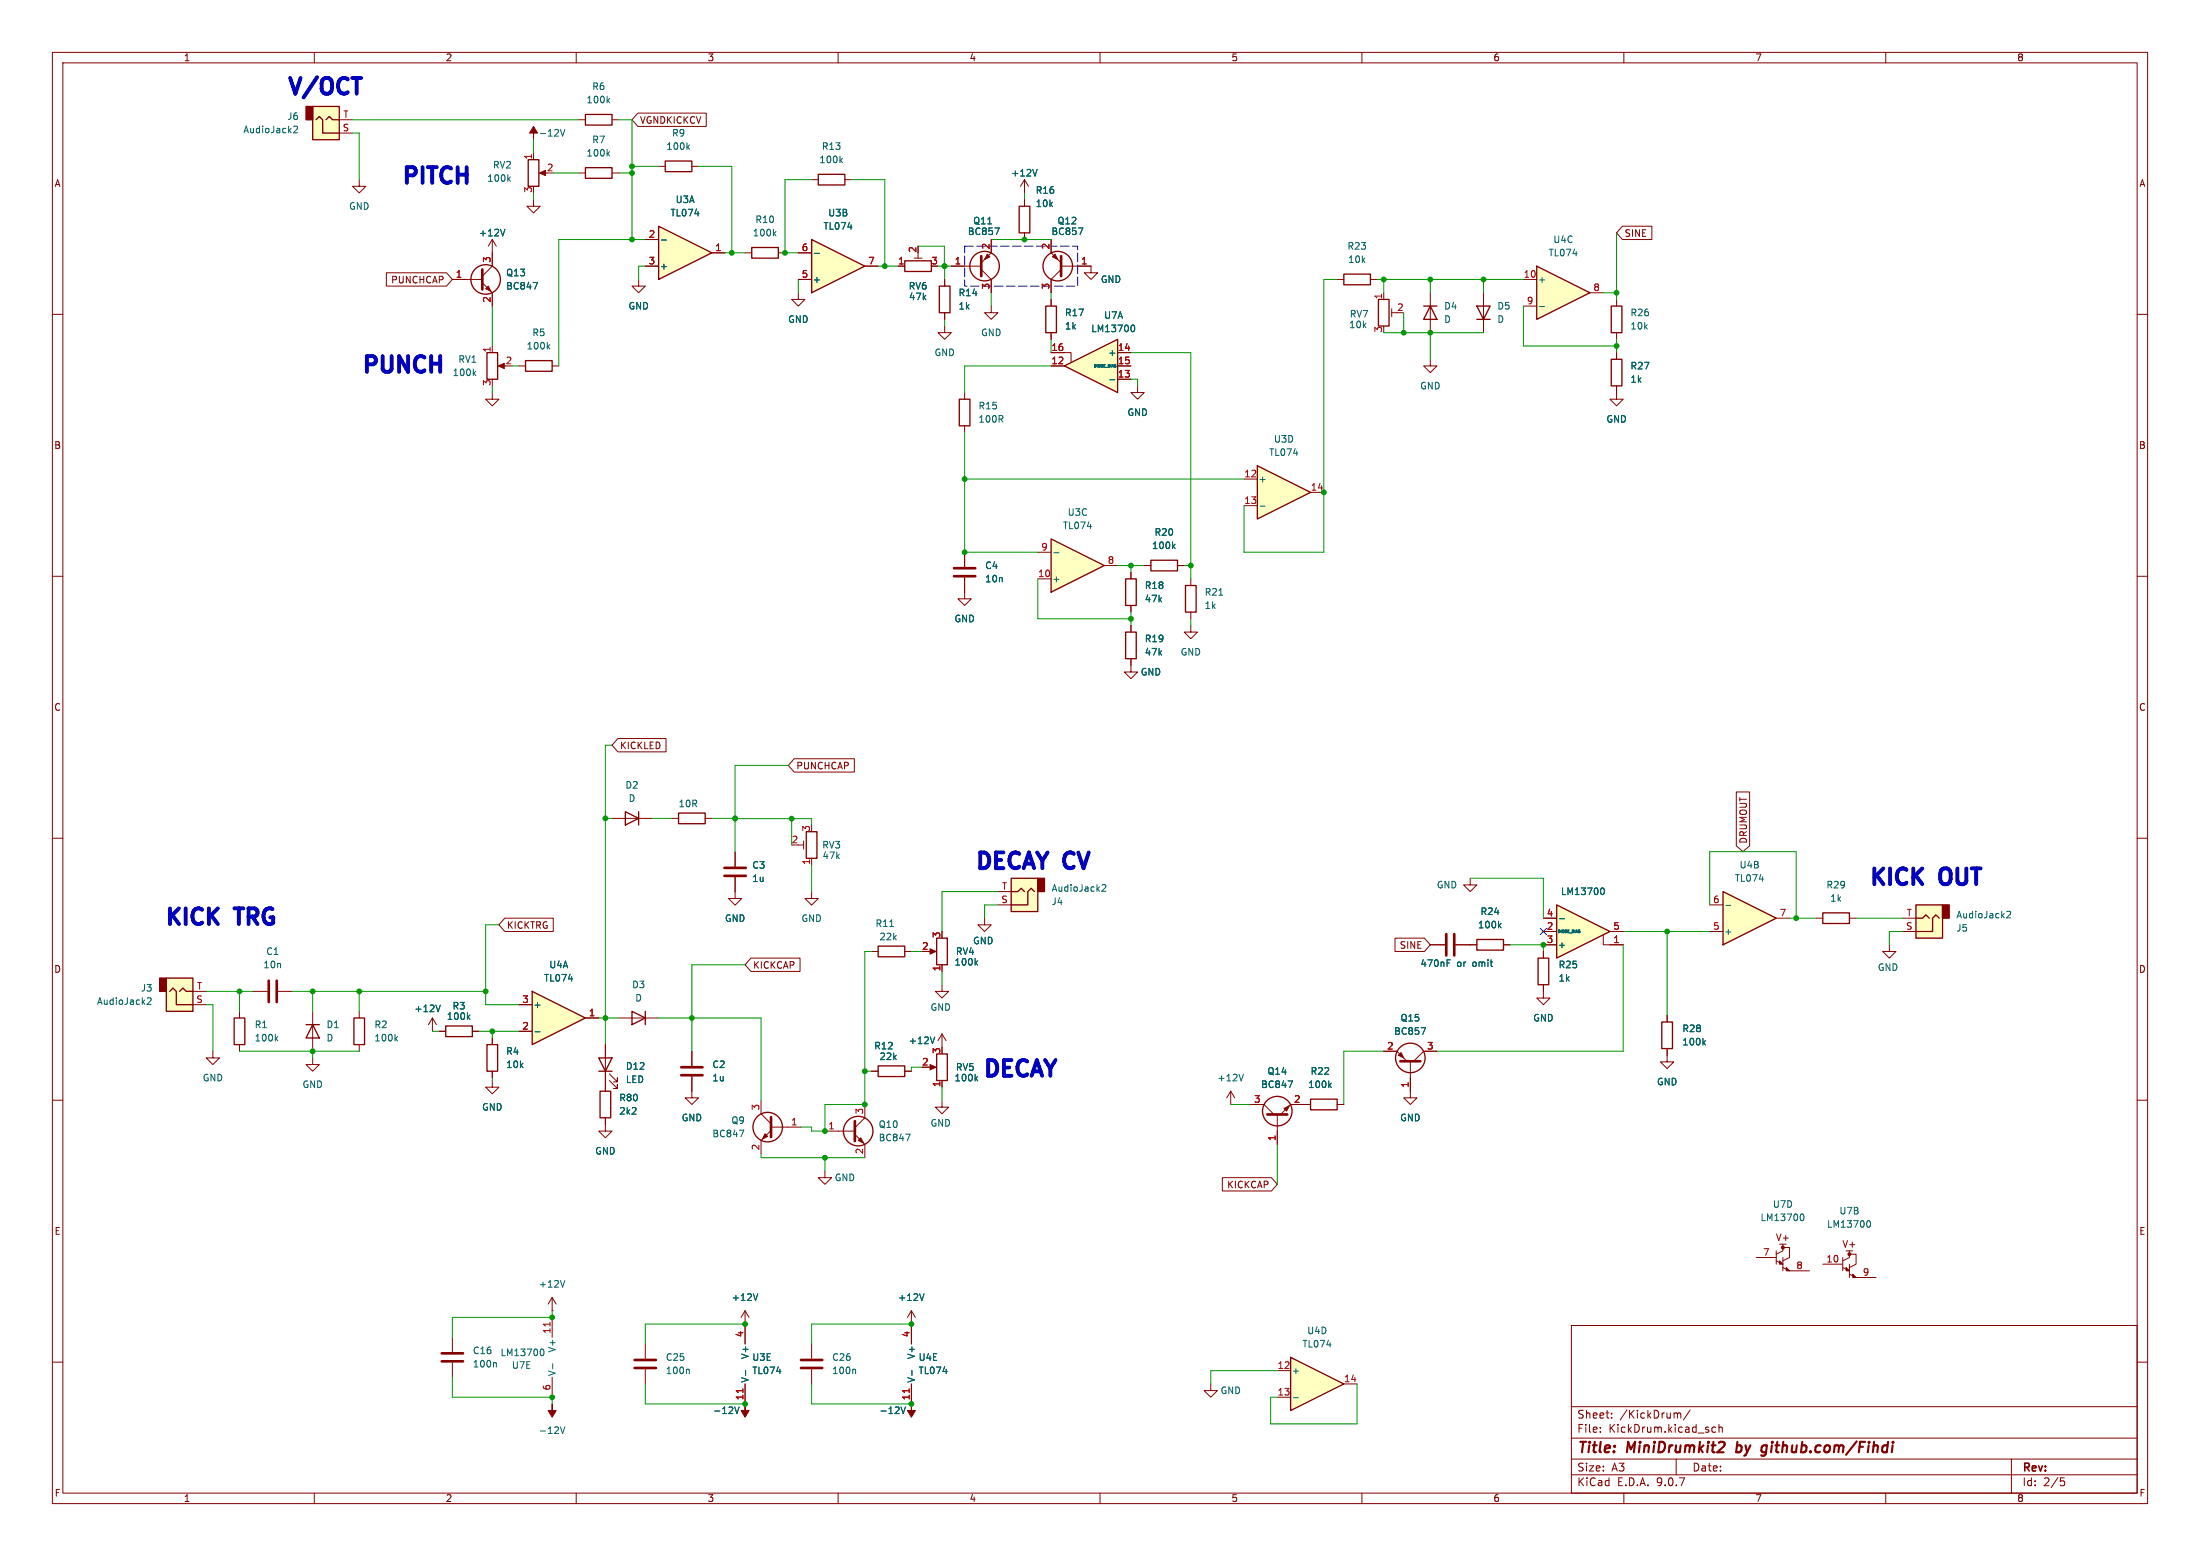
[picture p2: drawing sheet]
<svg xmlns="http://www.w3.org/2000/svg" width="420mm" height="297mm" viewBox="0 0 420 297" stroke-linecap="round" stroke-linejoin="round" font-family="sans-serif">
<g fill="none" stroke="#840000" stroke-width=".19">
<path d="M10 10h400v277h-400zM12 12h396v273h-396zM60 10v2M110 10v2M160 10v2M210 10v2M260 10v2M310 10v2M360 10v2M10 60h2M308.6 67.3v1.3M308.6 73.7v1.2"/>
<path d="M408 60h2M10 110h2M408 110h2M10 160h2M408 160h2M10 210h2M238.8 210.8h2.5l1.9 1.9M243.8 212.7v5.7M248.9 210.8h-2.5l-1.9 1.9M408 210h2M300 253h108v32h-108zM10 260h2"/>
<path d="M300 278.5h108M300 274.5h108M300 268.5h108M305.5 273.2v.2M305.5 272.5v.1M307.7 270.5v.2M307.7 269.8v.1M320 278.5v3M320.2 269.8v.1M320.2 269.9v.8M320.2 269.9l.2-.2 .4 .1 .1 .9M322.7 269.1l-1.3 1.9"/>
<path d="M327.5 272.5l-.4-.1-.3 .3 .1 .6h.6M328.2 272.5l.2-.1 .3 .1 .1 .9M328.2 271.9v1.5M384 278.5v6.5M408 260h2M60 285v2M110 285v2M160 285v2M210 285v2M260 285v2M300 281.5h108M310 285v2"/>
<path d="M360 285v2M393.4 282.1h.7M393.5 282.7h.4l.3 .2-.2 .6-.5 .1"/>
</g>
<path d="M331.4 277.1l.2 .1M331.7 275.2l-.3 2M336.7 275.9h.4M337.1 277.5l-.4 .4M337.2 277.1l-.6 .1" fill="none" stroke="#840000" stroke-width=".4"/>
<g fill="none" stroke="#840000" stroke-width=".25">
<path d="M307.6 68.6h2v5.1h-2z"/>
<circle cx="243.8" cy="212.1" r="2.82"/>
</g>
<path d="M241.9 212.7h3.8" fill="none" stroke="#840000" stroke-width=".51"/>
<path d="M245.1 211.6l1-.5-.5 1z" fill="#840000" stroke="#840000" stroke-width=".19"/>
<path d="M245.9 206.3h.8l-.5 1.3" fill="none" stroke="#006464" stroke-width=".19"/>
<path d="M293.4 50.8l10.1 5.1-10.1 5.1z" fill="#ffffc2"/>
<g fill="none" stroke="#840000" stroke-width=".25">
<path d="M293.4 50.8l10.1 5.1-10.1 5.1z"/>
<circle cx="269.2" cy="201.9" r="2.82"/>
</g>
<path d="M290.8 53.3h2.6M290.8 58.4h2.6M303.5 55.9h2.6M360.7 180.3v1.3h1.2l-1.2 1.3-1.3-1.3h1.3M264.2 200.7h2.5l1.9 1.9M269.2 202.6v5.7M274.3 200.7h-2.5l-1.9 1.9" fill="none" stroke="#840000" stroke-width=".19"/>
<path d="M293.9 58.5h1M271.3 196.2h.8l-.5 1.2" fill="none" stroke="#006464" stroke-width=".19"/>
<path d="M267.3 202.6h3.8" fill="none" stroke="#840000" stroke-width=".51"/>
<path d="M267 201.4l.5-.5 .5 1z" fill="#840000" stroke="#840000" stroke-width=".19"/>
<path d="M365.8 172.7h5v6.4h-5z" fill="#ffffc2"/>
<path d="M370.8 172.7h1.3v2.6h-1.3z" fill="#840000" stroke="#840000" stroke-width=".25"/>
<path d="M365.8 172.7h5v6.4h-5zM365.8 175.3h1.2l.7-.7 .6 .7M370.2 175.3l-.6-.7-.7 .7v2.5h-3.1" fill="none" stroke="#840000" stroke-width=".25"/>
<path d="M189.2 58.4v1.3h1.3l-1.3 1.3-1.2-1.3h1.2M280.7 167.6v1.3h1.2l-1.2 1.3-1.3-1.3h1.3M363.2 177.8h2.6M363.2 175.3h2.6M269.2 208.3v1.3h1.3l-1.3 1.2-1.2-1.2h1.2M142.2 250.2l-.7 1.3M142.2 250.2l.8 1.3M142.2 250.2v2.5" fill="none" stroke="#840000" stroke-width=".19"/>
<path d="M383.1 174.1l.5-.2 .2 .4-.8 .9h.8M144.7 247l-.5 1.2" fill="none" stroke="#006464" stroke-width=".19"/>
<path d="M328.9 170.2l10.2 5.1-10.2 5z" fill="#ffffc2"/>
<path d="M328.9 170.2l10.2 5.1-10.2 5z" fill="none" stroke="#840000" stroke-width=".25"/>
<path d="M326.4 177.8h2.5M326.4 172.7h2.5M339.1 175.3h2.5M234.9 208.3l-.7 1.3M234.9 208.3l.8 1.3M234.9 208.3v2.5" fill="none" stroke="#840000" stroke-width=".19"/>
<path d="M329.5 172.8h.9M237.4 205l-.5 1.3" fill="none" stroke="#006464" stroke-width=".19"/>
<path d="M297.2 172.7l10.1 5.1-10.1 5.1z" fill="#ffffc2"/>
<g fill="none" stroke="#840000" stroke-width=".19">
<path d="M110.5 22.9h1.3M110.5 33h1.3M116.8 22.9h1.3M116.8 33h1.3M200.7 57.2v1.2M308.6 57.2v1.2M184.1 74.9v1.3M200.7 63.5v1.3M308.6 63.5v1.3M184.1 81.3v1.3M294.6 175.3h2.6M294.6 177.8h2.6"/>
<path d="M306.1 178.4v1.9h3.8M307.3 177.8h2.6M346.7 175.3h1.3M353.1 175.3h1.2M280.7 180.3h1.2M287 180.3h1.3M294.6 180.3h2.6M318.3 193.8v1.3M318.3 200.2v2.5h1.2l-1.2 1.3-1.3-1.3h1.3M339.1 238.8v2.5M340.4 237.5v1.3l-1.3 .6M340.4 238.1h1.2v1.9l-1.2 .7"/>
<path d="M353.1 238.8v1.2l-1.3 .7M353.1 239.4h1.2v1.9l-1.2 .6M123.2 256.5v2.8M335.3 240h3.8M339.1 240.7l1.3 .6M340.4 240v2.6M340.4 241.9l1.2 .7h3.8M348 241.3h3.8M351.8 240v2.6M351.8 241.9l1.3 .7M353.1 241.3v2.5M353.1 243.2l1.2 .6h3.8"/>
<path d="M123.2 261.4v2.8"/>
</g>
<path d="M111.8 21.8h5v2.1h-5zM111.8 32h5v2h-5zM199.6 58.4h2.1v5.1h-2.1zM307.6 58.4h2v5.1h-2zM183.1 76.2h2.1v5.1h-2.1zM281.9 179.3h5.1v2.1h-5.1zM297.2 172.7l10.1 5.1-10.1 5.1zM348 174.2h5.1v2.1h-5.1zM317.2 195.1h2.1v5.1h-2.1z" fill="none" stroke="#840000" stroke-width=".25"/>
<g fill="none" stroke="#006464" stroke-width=".19">
<path d="M116 19.1l.4 .5M116.4 18.8l-.5 .5M116 29.3l.4 .5M116.4 28.9l-.5 .5M286.2 176.6l.4 .5M286.6 176.3l-.5 .4M297.7 175.4h1M305.7 169.6l.2-.1a.68 .68 0 0 1 .4 .6 .68 .68 0 0 1-.4 .7l-.2-.1M325.2 199l.4 .5M325.6 198.6l-.5 .5M343.8 231.8l.2-.1a.68 .68 0 0 1 .4 .7 .68 .68 0 0 1-.4 .6l-.2-.1M356.5 233.1l.2-.1a.68 .68 0 0 1 .4 .6 .68 .68 0 0 1-.4 .7l-.2-.1"/>
<path d="M131.4 261.4l.2 .1v.7"/>
</g>
<g fill="#840000" stroke="#840000" stroke-width=".25">
<circle cx="353.1" cy="239.4" r=".25"/>
<circle cx="340.4" cy="238.1" r=".25"/>
</g>
<g fill="#840000" stroke="#840000" stroke-width=".19">
<path d="M352.4 241.9l.7 .7h-.7z"/>
<path d="M353.7 243.2l.6 .6h-.6z"/>
<path d="M339.7 240.7l.7 .6h-.7z"/>
<path d="M341 241.9l.6 .7h-.6z"/>
</g>
<path d="M121.2 259.6h4M121.2 261.1h4" fill="none" stroke="#840000" stroke-width=".51"/>
<path d="M240 88.9l10.2 5.1-10.2 5.1z" fill="#ffffc2"/>
<path d="M240 88.9l10.2 5.1-10.2 5.1zM214.9 110.5h2v5.1h-2zM226.3 111.8h2v5h-2zM214.9 120.7h2v5h-2z" fill="none" stroke="#840000" stroke-width=".25"/>
<path d="M121.9 53.3v1.3h1.3l-1.3 1.3-1.3-1.3h1.3M308.6 74.9v1.3h1.3l-1.3 1.3-1.3-1.3h1.3M237.5 91.4h2.5M237.5 96.5h2.5M250.2 94h2.5M215.9 109.2v1.3M215.9 115.6v1.2M215.9 119.4v1.3M227.3 119.4v1.3h1.3l-1.3 1.2-1.2-1.2h1.2M227.3 110.5v1.3M227.3 116.8v1.3M215.9 125.7v2.6h1.3l-1.3 1.2-1.3-1.2h1.3" fill="none" stroke="#840000" stroke-width=".19"/>
<path d="M107 24.7l.4 1.3 .4-1.3M240.6 96.6h.9M232.7 113.6h.7" fill="none" stroke="#006464" stroke-width=".19"/>
<path d="M101.9 24.1l.7 1.3h-.7v1.3v-1.3h-.8z" fill="#840000" stroke="#840000" stroke-width=".19"/>
<path d="M59.7 20.3h5.1v6.4h-5.1z" fill="#ffffc2"/>
<path d="M58.4 20.3h1.3v2.6h-1.3z" fill="#840000" stroke="#840000" stroke-width=".25"/>
<path d="M59.7 20.3h5.1v6.4h-5.1zM60.3 22.9l.7-.7 .6 .7v2.5h3.2M62.2 22.9l.7-.7 .6 .7h1.3M100.8 30.5h2.1v5.1h-2.1z" fill="none" stroke="#840000" stroke-width=".25"/>
<path d="M64.8 25.4h2.5M64.8 22.9h2.5M101.9 29.2v1.3M103.4 33h1" fill="none" stroke="#840000" stroke-width=".19"/>
<path d="M56.1 24.2l.5-.1 .2 .3-.8 .9h.8M97.1 34.1l.3 .5M97.4 33.8l-.4 .5" fill="none" stroke="#006464" stroke-width=".19"/>
<path d="M103 33l1.1-.5v1z" fill="#840000" stroke="#840000" stroke-width=".19"/>
<path d="M203.2 69.9l10.2-5.1v10.1z" fill="#ffffc2"/>
<g fill="none" stroke="#840000" stroke-width=".19">
<path d="M125.7 31.8h1.3M132.1 31.8h1.2M180.3 53.3v1.3M180.3 59.7v1.3M208.3 50.8v1.3h1.2l-1.2 1.2-1.3-1.2h1.3M255.3 53.3h1.2M261.6 53.3h1.3M264.2 55.9v1.3M265.7 58.9v1.6M265.7 59.7h1M273 55.9v7.6M283.2 55.9v7.6"/>
<path d="M180.3 62.2v1.3h1.3l-1.3 1.3-1.2-1.3h1.2M200.7 67.3h3.8v1.9M200.7 69.9h2.5M213.4 72.4h2.5M213.4 69.9h2.5M213.4 67.3h2.5M217.2 73.7v1.2h1.2l-1.2 1.3-1.3-1.3h1.3M273 68.6v1.3h1.3l-1.3 1.2-1.2-1.2h1.2M218.4 108h1.3M224.8 108h1.3M105.4 250.2h.1M105.4 247.6l-.8 1.3"/>
<path d="M105.4 247.6l.8 1.3M105.4 247.6v2.6"/>
</g>
<path d="M127 30.7h5.1v2.1h-5.1zM179.3 54.6h2.1v5.1h-2.1zM256.5 52.3h5.1v2.1h-5.1zM263.1 57.2h2.1v5h-2.1zM271.8 58.4h2.5M273 58.4l1.3 2.6h-2.5zM281.9 58.4h2.6l-1.3 2.6zM203.2 69.9l10.2-5.1v10.1zM281.9 61h2.6M219.7 106.9h5.1v2.1h-5.1z" fill="none" stroke="#840000" stroke-width=".25"/>
<path d="M131.3 28l.3 .5M131.6 27.7l-.5 .5M211.9 72.5h.9M216.1 62.1l.1-.1a.68 .68 0 0 1 .4 .7 .68 .68 0 0 1-.4 .6h-.1M224 104.2l.3 .5M224.3 103.9l-.4 .5M107.8 244.4l-.4 1.3M140.3 268.5l.4 1.3 .4-1.3" fill="none" stroke="#006464" stroke-width=".19"/>
<path d="M142.2 268v1.2h.8l-.8 1.3-.7-1.3h.7z" fill="#840000" stroke="#840000" stroke-width=".19"/>
<path d="M200.7 102.9l10.1 5.1-10.1 5z" fill="#ffffc2"/>
<path d="M194.6 39.4h2v5.1h-2zM100.3 68.8h5.1v2.1h-5.1zM200.7 102.9l10.1 5.1-10.1 5zM293.6 182.9h2.1v5.1h-2.1z" fill="none" stroke="#840000" stroke-width=".25"/>
<g fill="none" stroke="#840000" stroke-width=".19">
<path d="M195.6 38.1v1.3M195.6 44.5v1.2M99.1 69.9h1.2M105.4 69.9h1.3M198.1 110.5h2.6M198.1 105.4h2.6M210.8 108h2.6M273 180.3h2.8M277.9 180.3h2.8M294.6 188v2.5h1.3l-1.3 1.3-1.2-1.3h1.2M294.6 181.6v1.3M86.4 255.3v2.8"/>
<path d="M86.4 260.1v2.8"/>
</g>
<path d="M104.6 66.1l.4 .5M105 65.8l-.5 .5M201.2 105.5h1M276.3 183.8h.4M276.3 183.2h.6M94.6 260.1l.2 .2v.6M107 272.4l.4 1.2 .4-1.2" fill="none" stroke="#006464" stroke-width=".19"/>
<path d="M105.4 268v1.2h.8l-.8 1.3-.8-1.3h.8z" fill="#840000" stroke="#840000" stroke-width=".19"/>
<path d="M276.1 178.3v4.1M277.6 178.3v4.1M84.3 258.3h4.1M84.3 259.8h4.1" fill="none" stroke="#840000" stroke-width=".51"/>
<path d="M193 167.6h5.1v6.4h-5.1z" fill="#ffffc2"/>
<path d="M198.1 167.6h1.3v2.6h-1.3z" fill="#840000" stroke="#840000" stroke-width=".25"/>
<g fill="none" stroke="#840000" stroke-width=".25">
<path d="M93 67.3h2v5.1h-2zM193 167.6h5.1v6.4h-5.1zM193 170.2h1.3l.6-.7 .7 .7M197.5 170.2l-.7-.7-.6 .7v2.5h-3.2"/>
<circle cx="92.7" cy="53.3" r="2.82"/>
</g>
<path d="M101.9 38.1v1.3h1.2l-1.2 1.2-1.3-1.2h1.3M86.4 53.3h5.7M92.1 54l1.9 1.9v2.5M94 48.3v2.5l-1.9 1.9M94 74.9v1.3h1.2l-1.2 1.3-1.3-1.3h1.3M94 66v1.3M95.5 69.9h1M190.5 172.7h2.5M190.5 170.2h2.5" fill="none" stroke="#840000" stroke-width=".19"/>
<path d="M101.8 53.9h.8l-.5 1.3M90.5 71.2l.3 .5M90.8 70.9l-.5 .4M210.4 169l.5-.1 .2 .3-.8 .9h.8" fill="none" stroke="#006464" stroke-width=".19"/>
<g fill="#840000" stroke="#840000" stroke-width=".19">
<path d="M95.1 69.9l1.2-.6v1.1z"/>
<path d="M92.7 55.1l.5-.5 .5 1z"/>
</g>
<path d="M92.1 51.4v3.8" fill="none" stroke="#840000" stroke-width=".51"/>
<path d="M125.7 43.2l10.2 5.1-10.2 5z" fill="#ffffc2"/>
<path d="M125.7 43.2l10.2 5.1-10.2 5z" fill="none" stroke="#840000" stroke-width=".25"/>
<path d="M123.2 50.8h2.5M123.2 45.7h2.5M135.9 48.3h2.5M231.1 264.2v1.2h1.3l-1.3 1.3-1.2-1.3h1.2" fill="none" stroke="#840000" stroke-width=".19"/>
<path d="M126.3 45.8h.9" fill="none" stroke="#006464" stroke-width=".19"/>
<path d="M246.4 259.1l10.1 5.1-10.1 5z" fill="#ffffc2"/>
<g fill="none" stroke="#840000" stroke-width=".25">
<path d="M156.2 33.3h5.1v2h-5.1zM143.5 47.2h5.1v2.1h-5.1zM172.7 49.8h5.1v2h-5.1zM250.2 209.8h5.1v2h-5.1zM246.4 259.1l10.1 5.1-10.1 5z"/>
<circle cx="188" cy="50.8" r="2.82"/>
<circle cx="201.9" cy="50.8" r="2.82"/>
</g>
<g fill="none" stroke="#840000" stroke-width=".19">
<path d="M68.6 34.3v1.3h1.2l-1.2 1.2-1.3-1.2h1.3M154.9 34.3h1.3M161.3 34.3h1.3M195.6 34.3l-.8 1.3M195.6 34.3l.7 1.3M195.6 34.3v2.5M94 45.7l-.8 1.3M94 45.7l.7 1.3M94 45.7v2.6M142.2 48.3h1.3M148.6 48.3h1.3M152.4 55.9v1.3h1.3l-1.3 1.2-1.3-1.2h1.3"/>
<path d="M171.4 50.8h1.3M174.5 49.3h1.5M175.3 48.3v1M181.6 50.8h5.7M187.3 51.4l1.9 1.9v2.6M189.2 45.7v2.6l-1.9 1.9M200.7 45.7v2.6l1.9 1.9M202.6 50.8h5.7M202.6 51.4l-1.9 1.9v2.6M184.1 110.2v4.1h1.3l-1.3 1.3-1.2-1.3h1.2M184.1 105.4v2.8M248.9 210.8h1.3"/>
<path d="M255.3 210.8h1.2M243.8 261.6h2.6M243.8 266.7h2.6M256.5 264.2h2.6"/>
</g>
<path d="M160.5 30.6l.3 .5M160.8 30.2l-.4 .5M198 32.3l-.4 1.3M96.4 43.8l-.4 1.2M147.8 44.5l.3 .5M148.1 44.2l-.4 .5M189.9 43.5h.9l-.6 1.3M205.9 43.5h.8l-.5 1.3M253.8 207.1l.4 .5M254.2 206.7l-.5 .5M246.9 266.8h1" fill="none" stroke="#006464" stroke-width=".19"/>
<path d="M187.3 48.9v3.8M202.6 48.9v3.8M182.1 108.5h4.1M182.1 110h4.1" fill="none" stroke="#840000" stroke-width=".51"/>
<g fill="#840000" stroke="#840000" stroke-width=".19">
<path d="M200.9 49l.5-.5 .5 1z"/>
<path d="M188.5 48.5l.5 .5-1 .5z"/>
</g>
<path d="M154.9 45.7l10.2 5.1-10.2 5.1z" fill="#ffffc2"/>
<g fill="none" stroke="#840000" stroke-width=".25">
<path d="M154.9 45.7l10.2 5.1-10.2 5.1z"/>
<circle cx="163.8" cy="215.9" r="2.82"/>
</g>
<g fill="none" stroke="#840000" stroke-width=".19">
<path d="M152.4 53.3h2.5M152.4 48.3h2.5M165.1 50.8h2.5M157.5 215.9h5.7M163.2 216.5l1.9 1.9v2.6M165.1 210.8v2.6l-1.9 1.9M179.8 210.1v1.2h1.3l-1.3 1.3-1.2-1.3h1.2M157.5 223.5v1.3h1.2l-1.2 1.3-1.3-1.3h1.3M154.9 256.5v2.8M174 250.2l-.8 1.3M174 250.2l.8 1.3M174 250.2v6.3"/>
<path d="M154.9 261.4v2.8M174 264.2v3.8"/>
</g>
<path d="M155.5 48.4h.9M172.9 216.5h.8l-.5 1.2M176.4 247l-.4 1.2M163.2 261.4l.1 .1v.7M172 268.5l.4 1.3 .5-1.3M174.1 261.6v.9" fill="none" stroke="#006464" stroke-width=".19"/>
<path d="M163.2 214v3.8M152.9 259.6h4.1M152.9 261.1h4.1" fill="none" stroke="#840000" stroke-width=".51"/>
<g fill="#840000" stroke="#840000" stroke-width=".19">
<path d="M164.3 217.2l.5 1-1-.5z"/>
<path d="M174 268v1.2h.8l-.8 1.3-.8-1.3h.8z"/>
</g>
<path d="M173.6 265.1v.7" fill="none" stroke="#a90000" stroke-width=".19"/>
<path d="M31.7 186.7h5.1v6.3h-5.1z" fill="#ffffc2"/>
<path d="M30.5 186.7h1.2v2.5h-1.2z" fill="#840000" stroke="#840000" stroke-width=".25"/>
<g fill="none" stroke="#840000" stroke-width=".25">
<path d="M119.4 154.9l2.5 1.3-2.5 1.3zM121.9 154.9v2.6M129.5 155.2h5.1v2h-5.1zM31.7 186.7h5.1v6.3h-5.1zM32.4 189.2l.6-.6 .7 .6v2.6h3.1M34.3 189.2l.6-.6 .7 .6h1.2M44.7 194.3h2v5.1h-2zM58.4 195.6h2.6M59.7 195.6l1.3 2.5h-2.6zM67.6 194.3h2v5.1h-2zM85.1 195.8h5.1v2.1h-5.1zM93 199.4h2v5.1h-2z"/>
<path d="M120.6 193l2.6 1.3-2.6 1.3zM123.2 193v2.6"/>
</g>
<g fill="none" stroke="#840000" stroke-width=".19">
<path d="M116.8 156.2h7.7M128.3 156.2h1.2M134.6 156.2h1.3M36.8 191.8h2.6M36.8 189.2h2.6M45.7 193v1.3M45.7 199.4v1.3M48.3 189.2h2.8M53.1 189.2h2.8M59.7 193v7.7M68.6 193v1.3M68.6 199.4v1.3"/>
<path d="M82.5 194.3l-.7 1.3M82.5 194.3l.8 1.3M82.5 194.3v2.6M83.8 196.9h1.3M90.2 196.9h1.2M94 198.1v1.3M118.1 194.3h7.6M40.6 200.7v1.2h1.3l-1.3 1.3-1.2-1.3h1.2M59.7 201.9v1.3h1.3l-1.3 1.3-1.3-1.3h1.3M94 206.2v1.3h1.2l-1.2 1.3-1.3-1.3h1.3M94 204.5v1.2M105.4 251.5v3.8"/>
<path d="M105.4 262.9v3.8"/>
</g>
<path d="M28.1 190.6l.5-.2 .3 .4-.8 .9h.8M52.7 198.2l.3 .5M53 197.9l-.4 .4M75.5 198.2l.4 .5M75.9 197.9l-.5 .4M84.1 191.8l-.5 1.3M89.4 194.1l.3 .5M89.7 193.7l-.5 .5M103.3 257.6l.1-.1a.68 .68 0 0 1 .5 .6 .68 .68 0 0 1-.5 .7l-.1-.1M105.5 260.3v1" fill="none" stroke="#006464" stroke-width=".19"/>
<path d="M51.3 187.2v4.1M52.8 187.2v4.1" fill="none" stroke="#840000" stroke-width=".51"/>
<path d="M105 252.4v.7" fill="none" stroke="#a90000" stroke-width=".19"/>
<path d="M101.6 189.2l10.2 5.1-10.2 5.1z" fill="#ffffc2"/>
<g fill="none" stroke="#840000" stroke-width=".25">
<path d="M153.9 158.8h2.1v5h-2.1zM178.8 179.1h2v5.1h-2zM101.6 189.2l10.2 5.1-10.2 5.1zM167.6 180.6h5.1v2h-5.1zM114.3 201.9h2.5l-1.2 2.6zM114.3 204.5h2.5M114.6 208.3h2v5.1h-2zM167.6 203.5h5.1v2h-5.1zM178.8 201.2h2v5h-2z"/>
<circle cx="146.6" cy="215.1" r="2.82"/>
</g>
<g fill="none" stroke="#840000" stroke-width=".19">
<path d="M121.8 21.6h13v2.5h-13l-1.2-1.2zM195.6 38.1v1.3M73.8 52.1h11.4l1.2 1.2-1.2 1.3h-11.4zM86.4 53.3h2.5M94 48.3v2.5M94 55.9v2.5M123.2 50.8h2.5M123.2 45.7h2.5M135.9 48.3h2.5M152.4 48.3h2.5M152.4 53.3h2.5M165.1 50.8h2.5"/>
<path d="M171.4 50.8h1.3M180.3 53.3v1.3M180.3 59.7v1.3M181.6 50.8h2.5M189.2 45.7v2.6M189.2 53.3v2.6M195.6 44.5v1.2M200.7 45.7v2.6M200.7 53.3v2.6M200.7 57.2v1.2M205.7 50.8h2.6M309.7 43.2h5.6v2.5h-5.6l-1.1-1.2z"/>
<path d="M200.7 69.9h2.5M200.7 67.3h2.5M200.7 63.5v1.3M213.4 72.4h2.5M213.4 69.9h2.5M213.4 67.3h2.5M308.6 67.3v1.3M308.6 73.7v1.2M184.1 105.4v2.8M184.1 110.2v2.8M215.9 109.2v1.3M215.9 115.6v1.2"/>
<path d="M215.9 119.4v1.3M218.4 108h1.3M224.8 108h1.3M215.9 125.7v1.3M118 141h9.1v2.5h-9.1l-1.2-1.3zM151.6 144.8h11.5v2.6h-11.5l-1.1-1.3zM331.5 151.2h2.5v10.2l-1.3 1.2-1.2-1.2zM96.4 175.3h9.2v2.5h-9.2l-1.2-1.3zM140.3 167.4v4.1h1.3l-1.3 1.3-1.2-1.3h1.2M140.3 162.6v2.8M152.4 161.3h1M153.4 160.5v1.6"/>
<path d="M154.9 170.2v1.3h1.3l-1.3 1.3-1.2-1.3h1.2M154.9 163.8v1.3M188 175.3v1.2h1.2l-1.2 1.3-1.3-1.3h1.3M266.3 179.1h5.6l1.1 1.2-1.1 1.3h-5.6zM294.6 175.3h2.6M294.6 177.8h2.6M307.3 177.8h2.6M83.8 196.9h1.3M90.2 196.9h1.2M94 198.1v1.3M99.1 191.8h2.5M99.1 196.9h2.5"/>
<path d="M111.8 194.3h2.5M115.6 199.4v8.9M143.4 182.9h9.3v2.5h-9.3l-1.2-1.2zM166.4 181.6h1.2M172.7 181.6h1.3M177.3 181.6h1M179.8 188v1.2h1.3l-1.3 1.3-1.2-1.3h1.2M179.8 184.2v1.2M179.8 197.4v2.5M179.8 197.4l-.7 1.2M179.8 197.4l.8 1.2M273 180.3h2.8"/>
<path d="M277.9 180.3h4M287 180.3h1.3M294.6 180.3h2.6M294.6 181.6v1.3M294.6 188v1.2M307.3 180.3h2.6M318.3 193.8v1.3M94 204.5v1.2M115.6 213.4v2.5h1.2l-1.2 1.3-1.3-1.3h1.3M116.3 206.2l1.6 1.6v-.8v.8h-.8M116.3 205l1.6 1.5v-.8v.8h-.8M132.1 205.5v4.1h1.2l-1.2 1.2-1.3-1.2h1.3"/>
<path d="M132.1 200.7v2.8M145.3 210.1v2.5l1.9 1.9M147.2 215.1h5.7M147.2 215.8l-1.9 1.9v2.5M166.4 204.5h1.2M172.7 204.5h1.3M177.3 203.7h1M179.8 206.2v1.3M238.8 210.8h2.5M243.8 215.9v2.5M246.4 210.8h3.8M255.3 210.8h1.2"/>
<path d="M264.2 200.7h2.5M269.2 205.7v2.6M271.8 200.7h2.5M318.3 200.2v1.2M233.4 224.8h9.3l1.1 1.3-1.1 1.2h-9.3zM142.2 252.7v3.8M174 252.7v3.8M142.2 264.2v3.8M174 264.2v3.8"/>
</g>
<g fill="none" stroke="#006464" stroke-width=".19">
<path d="M198 32.3l-.4 1.3M96.4 43.8l-.4 1.2M101.8 53.9h.8l-.5 1.3M126.3 45.8h.9M155.5 48.4h.9M189.9 43.5h.9l-.6 1.3M205.9 43.5h.8l-.5 1.3M211.9 72.5h.9M216.1 62.1l.1-.1a.68 .68 0 0 1 .4 .7 .68 .68 0 0 1-.4 .6h-.1M224 104.2l.3 .5M224.3 103.9l-.4 .5M169.9 176.9h.7"/>
<path d="M286.2 176.6l.4 .5M286.6 176.3l-.5 .4M297.7 175.4h1M305.7 169.6l.2-.1a.68 .68 0 0 1 .4 .6 .68 .68 0 0 1-.4 .7l-.2-.1M84.1 191.8l-.5 1.3M89.4 194.1l.3 .5M89.7 193.7l-.5 .5M102.1 196.9h1M178.4 197.9l-.4 1.3M186.3 183.7l.3 .5M186.6 183.4l-.4 .5M271.3 196.2h.8l-.5 1.2"/>
<path d="M276.3 183.8h.4M276.3 183.2h.6M325.2 199l.4 .5M325.6 198.6l-.5 .5M141.1 215.7h.9l-.6 1.3M186.3 205.8l.3 .5M186.6 205.5l-.4 .5M245.9 206.3h.8l-.5 1.3M253.8 207.1l.4 .5M254.2 206.7l-.5 .5M144.7 247l-.5 1.2M176.4 247l-.4 1.2"/>
<path d="M140.3 268.5l.4 1.3 .4-1.3M142.3 261.6v.9M172 268.5l.4 1.3 .5-1.3M174.1 261.6v.9"/>
</g>
<path d="M138.3 165.7h4.1M138.3 167.2h4.1M130 203.7h4.1M130 205.2h4.1M147.2 213.2v3.8" fill="none" stroke="#840000" stroke-width=".51"/>
<g fill="#840000" stroke="#840000" stroke-width=".19">
<path d="M146 216.4l.6 .5-1.1 .5z"/>
<path d="M177.5 181.1l1.2 .5-1.2 .5z"/>
<path d="M177.5 203.2l1.2 .5-1.2 .5z"/>
</g>
<path d="M141.8 265.1v.7M173.6 265.1v.7" fill="none" stroke="#a90000" stroke-width=".19"/>
<g fill="none" stroke="#009600" stroke-width=".19">
<path d="M67.3 25.4h1.3v8.9M67.3 22.9h43.2M101.9 26.7v2.5M101.9 36.8v1.3M105.7 33h4.8M118.1 22.9h2.5v22.8M118.1 33h2.5M120.6 31.8h5.1M133.3 31.8h6.4v16.5M154.9 34.3h-5v14h2.5M162.6 34.3h6.3v16.5M195.6 36.8v1.3"/>
<path d="M94 58.4v7.6M123.2 45.7h-16.5v24.2M123.2 50.8h-1.3v2.5M138.4 48.3h3.8M152.4 53.3v2.6M167.6 50.8h3.8M175.3 47h5v3.8M179.1 50.8h2.5M180.3 50.8v2.5M189.2 45.7h11.5M189.2 55.9v2.5M200.7 55.9v1.3"/>
<path d="M255.3 53.3h-2.6v52.1h-15.2v-8.9M262.9 53.3h27.9M264.2 53.3v2.6M268 59.7v3.8M273 53.3v2.6M283.2 53.3v2.6M290.8 58.4v7.6h17.8M306.1 55.9h2.5M308.6 44.5v12.7M94 73.7v1.2M97.8 69.9h1.3M180.3 61v1.2"/>
<path d="M200.7 69.9h-16.6v5M200.7 64.8v2.5M215.9 67.3h11.4v43.2M215.9 72.4h1.3v1.3M264.2 63.5h19M273 63.5v5.1M308.6 64.8v2.5M184.1 82.6v22.8h14M184.1 91.4h53.4M198.1 110.5v7.6h17.8M213.4 108h5M215.9 108v1.2"/>
<path d="M215.9 116.8v2.6M226.1 108h1.2M227.3 118.1v1.3M115.6 156.2h1.2M116.8 142.2h-1.2v57.2M124.5 156.2h3.8M135.9 156.2h4.4M140.3 156.3h14.6v1.2M150.5 146.1h-10.2v16.5M151.1 156.3v5M95.2 176.5h-2.5v15.3h6.4M154.9 165.1v5.1"/>
<path d="M190.5 170.2h-10.7v7.6M190.5 172.7h-2.5v2.6M280.7 167.6h13.9v7.7M309.9 177.8h16.5M318.3 177.8v16M326.4 172.7v-10.1h16.5v12.7M341.6 175.3h5.1M354.3 175.3h8.9M363.2 177.8h-2.5v2.5M39.4 189.2h8.9M39.4 191.8h1.2v8.9M45.7 189.2v3.8"/>
<path d="M55.9 189.2h36.8M59.7 189.2v3.8M68.6 189.2v3.8M82.5 196.9h1.3M91.4 196.9h7.7M94 196.9v1.2M114.3 194.3h3.8M125.7 194.3h19.6v15.8M142.2 184.2h-10.1v16.5M166.4 181.6h-1.3v29.2h-7.6v5.1h-2.6v-.8h-2M174 181.6h2M179.8 185.4v2.6"/>
<path d="M288.3 180.3h6.3v1.3M309.9 180.3v20.4h-35.6M45.7 200.7h22.9M59.7 200.7v1.2M94 205.7v.5M165.1 204.5h1.3M176 203.7h-2v.8M179.8 207.5v2.6M234.9 210.8h3.9M243.8 218.4v7.7M264.2 200.7h-7.7v10.1M145.3 220.2v.8h19.8"/>
<path d="M157.5 221v2.5M105.4 250.2v1.3h-19v3.8M142.2 252.7h-19v3.8M174 252.7h-19.1v3.8M86.4 262.9v3.8h19v1.3M123.2 264.2v3.8h19M154.9 264.2v3.8h19.1M243.8 261.6h-12.7v2.6M259.1 264.2v7.6h-16.5v-5.1h1.2"/>
</g>
<path d="M294 177.2l1.2 1.2M295.2 177.2l-1.2 1.2" fill="none" stroke="#000084" stroke-width=".19"/>
<path d="M67.2 14.9h1.8" fill="none" stroke="#0000c2" stroke-width=".75"/>
<path d="M184.1 47h21.6v7.6h-21.6z" fill="none" stroke="#0000c2" stroke-width=".19" stroke-dasharray="1.7 .6"/>
<g fill="#009600" stroke="#009600" stroke-width=".19">
<circle cx="318.3" cy="177.8" r=".46"/>
<circle cx="342.9" cy="175.3" r=".46"/>
<circle cx="268" cy="63.5" r=".46"/>
<circle cx="252.7" cy="94" r=".46"/>
<circle cx="227.3" cy="108" r=".46"/>
<circle cx="264.2" cy="53.3" r=".46"/>
<circle cx="273" cy="53.3" r=".46"/>
<circle cx="273" cy="63.5" r=".46"/>
<circle cx="184.1" cy="105.4" r=".46"/>
<circle cx="215.9" cy="108" r=".46"/>
<circle cx="215.9" cy="118.1" r=".46"/>
<circle cx="308.6" cy="55.9" r=".46"/>
<circle cx="308.6" cy="66" r=".46"/>
<circle cx="294.6" cy="180.3" r=".46"/>
<circle cx="283.2" cy="53.3" r=".46"/>
<circle cx="120.6" cy="31.8" r=".46"/>
<circle cx="120.6" cy="33" r=".46"/>
<circle cx="120.6" cy="45.7" r=".46"/>
<circle cx="180.3" cy="50.8" r=".46"/>
<circle cx="195.6" cy="45.7" r=".46"/>
<circle cx="184.1" cy="91.4" r=".46"/>
<circle cx="139.7" cy="48.3" r=".46"/>
<circle cx="168.9" cy="50.8" r=".46"/>
<circle cx="149.9" cy="48.3" r=".46"/>
<circle cx="165.1" cy="210.8" r=".46"/>
<circle cx="157.5" cy="215.9" r=".46"/>
<circle cx="157.5" cy="221" r=".46"/>
<circle cx="142.2" cy="252.7" r=".46"/>
<circle cx="165.1" cy="204.5" r=".46"/>
<circle cx="174" cy="252.7" r=".46"/>
<circle cx="174" cy="268" r=".46"/>
<circle cx="45.7" cy="189.2" r=".46"/>
<circle cx="115.6" cy="156.2" r=".46"/>
<circle cx="59.7" cy="189.2" r=".46"/>
<circle cx="59.7" cy="200.7" r=".46"/>
<circle cx="68.6" cy="189.2" r=".46"/>
<circle cx="92.7" cy="189.2" r=".46"/>
<circle cx="115.6" cy="194.3" r=".46"/>
<circle cx="151.1" cy="156.3" r=".46"/>
<circle cx="140.3" cy="156.3" r=".46"/>
<circle cx="140.3" cy="156.2" r=".46"/>
<circle cx="94" cy="196.9" r=".46"/>
<circle cx="132.1" cy="194.3" r=".46"/>
<circle cx="142.2" cy="268" r=".46"/>
<circle cx="105.4" cy="266.7" r=".46"/>
<circle cx="105.4" cy="251.5" r=".46"/>
</g>
<g font-size="4.2" fill="#0000c2">
<text x="54.6" y="18.3">V/OCT</text>
<text x="76.5" y="35.3">PITCH</text>
<text x="68.8" y="71.4">PUNCH</text>
<text x="185.9" y="166.1">DECAY</text>
<text x="203.7" y="166.1">CV</text>
<text x="356.6" y="169.2">KICK</text>
<text x="371" y="169.2">OUT</text>
<text x="31.2" y="176.8">KICK</text>
<text x="45.6" y="176.8">TRG</text>
<text x="187.5" y="205.7">DECAY</text>
</g>
<g font-size="2.8" fill="#840000">
<text x="301" y="277.9">Title:</text>
<text x="310.6" y="277.9">MiniDrumkit2</text>
<text x="332.3" y="277.9">by</text>
<text x="338" y="277.9">github.com/Fihdi</text>
</g>
<g font-size="2.1" fill="#840000">
<text x="301" y="273.7">File:</text>
<text x="301" y="271">Sheet:</text>
<text x="307.1" y="273.7">KickDrum.kicad_sch</text>
<text x="309.2" y="271">/KickDrum/</text>
<text x="301" y="281.1">Size:</text>
<text x="307.6" y="281.1">A3</text>
<text x="323" y="281.1">Date:</text>
<text x="386" y="281.3">Rev:</text>
<text x="301" y="283.9">KiCad</text>
<text x="308.7" y="283.9">E.D.A.</text>
<text x="316.3" y="283.9">9.0.7</text>
<text x="386" y="283.9">Id:</text>
<text x="390.1" y="283.9">2/5</text>
</g>
<g font-size="1.8" fill="#840000">
<text x="35" y="11.9">1</text>
<text x="85" y="11.9">2</text>
<text x="135" y="11.9">3</text>
<text x="185" y="11.9">4</text>
<text x="235" y="11.9">5</text>
<text x="285" y="11.9">6</text>
<text x="335" y="11.9">7</text>
<text x="385" y="11.9">8</text>
<text x="122.1" y="23.8">VGNDKICKCV</text>
<text x="10.3" y="35.9">A</text>
<text x="408.3" y="35.9">A</text>
<text x="310" y="45.4">SINE</text>
<text x="74.6" y="54.3">PUNCHCAP</text>
<text x="10.3" y="85.9">B</text>
<text x="408.2" y="85.9">B</text>
<text x="10.3" y="135.9">C</text>
<text x="408.2" y="135.9">C</text>
<text x="118.3" y="143.2">KICKLED</text>
<text x="151.9" y="147.1">PUNCHCAP</text>
<text x="333.7" y="161.1" transform="rotate(-90 333.7 161.1)">DRUMOUT</text>
<text x="96.7" y="177.5">KICKTRG</text>
<text x="10.3" y="185.9">D</text>
<text x="143.7" y="185.1">KICKCAP</text>
<text x="267.1" y="181.3">SINE</text>
<text x="408.2" y="185.9">D</text>
<text x="234.2" y="227">KICKCAP</text>
<text x="10.3" y="235.9">E</text>
<text x="338.9" y="237.1">V+</text>
<text x="351.6" y="238.4">V+</text>
<text x="408.3" y="235.9">E</text>
<text x="10.3" y="285.9">F</text>
<text x="35" y="286.9">1</text>
<text x="85" y="286.9">2</text>
<text x="135" y="286.9">3</text>
<text x="185" y="286.9">4</text>
<text x="235" y="286.9">5</text>
<text x="285" y="286.9">6</text>
<text x="335" y="286.9">7</text>
<text x="385" y="286.9">8</text>
<text x="408.3" y="285.9">F</text>
</g>
<g font-size="1.8" fill="#006464">
<text x="113" y="17.4">R6</text>
<text x="54.8" y="23.1">J6</text>
<text x="111.9" y="19.9">100k</text>
<text x="46.4" y="25.6">AudioJack2</text>
<text x="102.8" y="26.3">-12V</text>
<text x="113" y="27.5">R7</text>
<text x="127.1" y="28.8">100k</text>
<text x="128.2" y="26.3">R9</text>
<text x="156.8" y="28.8">R13</text>
<text x="92.9" y="34.9">100k</text>
<text x="94" y="32.4">RV2</text>
<text x="111.9" y="30.1">100k</text>
<text x="156.3" y="31.3">100k</text>
<text x="192.9" y="33.9">+12V</text>
<text x="66.5" y="40.2">GND</text>
<text x="127.9" y="41.5">TL074</text>
<text x="128.9" y="39">U3A</text>
<text x="158" y="41.5">U3B</text>
<text x="197.6" y="39.7">10k</text>
<text x="197.6" y="37.2">R16</text>
<text x="91.3" y="45.3">+12V</text>
<text x="143.6" y="45.3">100k</text>
<text x="144.1" y="42.8">R10</text>
<text x="157.1" y="44">TL074</text>
<text x="184.7" y="45.1">BC857</text>
<text x="185.7" y="43">Q11</text>
<text x="200.6" y="45.1">BC857</text>
<text x="201.8" y="43">Q12</text>
<text x="257.1" y="47.9">R23</text>
<text x="296.4" y="46.6">U4C</text>
<text x="96.5" y="52.9">Q13</text>
<text x="125.9" y="51.7">+</text>
<text x="257.3" y="50.4">10k</text>
<text x="295.5" y="49.1">TL074</text>
<text x="96.5" y="55.5">BC847</text>
<text x="119.9" y="59.3">GND</text>
<text x="155.1" y="54.2">+</text>
<text x="173.4" y="55.5">RV6</text>
<text x="173.4" y="57.5">47k</text>
<text x="182.9" y="56.7">R14</text>
<text x="182.9" y="59.3">1k</text>
<text x="210.1" y="54.2">GND</text>
<text x="275.6" y="59.3">D4</text>
<text x="285.8" y="59.3">D5</text>
<text x="293.5" y="54.2">+</text>
<text x="101.5" y="64.4">R5</text>
<text x="150.4" y="61.8">GND</text>
<text x="187.2" y="64.4">GND</text>
<text x="203.2" y="60.6">R17</text>
<text x="203.2" y="63.1">1k</text>
<text x="208.2" y="63.6">LM13700</text>
<text x="210.7" y="61.1">U7A</text>
<text x="257.5" y="62.8">10k</text>
<text x="257.6" y="60.8">RV7</text>
<text x="275.6" y="61.8">D</text>
<text x="285.8" y="61.8">D</text>
<text x="311.2" y="63.1">10k</text>
<text x="311.2" y="60.6">R26</text>
<text x="86.3" y="72">100k</text>
<text x="87.4" y="69.4">RV1</text>
<text x="100.4" y="66.9">100k</text>
<text x="178.3" y="68.2">GND</text>
<text x="211.5" y="68.2">+</text>
<text x="311.2" y="70.7">R27</text>
<text x="271" y="74.5">GND</text>
<text x="311.2" y="73.3">1k</text>
<text x="186.7" y="80.9">100R</text>
<text x="186.7" y="78.3">R15</text>
<text x="215.1" y="79.6">GND</text>
<text x="306.6" y="80.9">GND</text>
<text x="242.2" y="87.2">TL074</text>
<text x="243.1" y="84.7">U3D</text>
<text x="240.2" y="92.3">+</text>
<text x="202.8" y="101.2">TL074</text>
<text x="203.7" y="98.7">U3C</text>
<text x="219.8" y="105">100k</text>
<text x="220.3" y="102.5">R20</text>
<text x="188" y="108.8">C4</text>
<text x="188" y="111.4">10n</text>
<text x="200.8" y="111.4">+</text>
<text x="218.4" y="112.6">R18</text>
<text x="229.9" y="113.9">R21</text>
<text x="182.1" y="119">GND</text>
<text x="218.4" y="115.2">47k</text>
<text x="229.9" y="116.4">1k</text>
<text x="218.4" y="125.3">47k</text>
<text x="218.4" y="122.8">R19</text>
<text x="225.3" y="125.3">GND</text>
<text x="217.7" y="129.1">GND</text>
<text x="119.3" y="150.7">D2</text>
<text x="119.9" y="153.3">D</text>
<text x="129.4" y="154.3">10R</text>
<text x="143.5" y="166">C3</text>
<text x="156.9" y="162.2">RV3</text>
<text x="156.9" y="164.2">47k</text>
<text x="332" y="166">U4B</text>
<text x="143.5" y="168.6">1u</text>
<text x="200.7" y="172.9">J4</text>
<text x="200.7" y="170.4">AudioJack2</text>
<text x="274.2" y="169.8">GND</text>
<text x="297.9" y="171">LM13700</text>
<text x="331.1" y="168.5">TL074</text>
<text x="348.6" y="169.8">R29</text>
<text x="349.3" y="172.3">1k</text>
<text x="138.3" y="176.2">GND</text>
<text x="152.9" y="176.2">GND</text>
<text x="167" y="177.1">R11</text>
<text x="167.8" y="179.7">22k</text>
<text x="282.1" y="177.4">100k</text>
<text x="282.5" y="174.9">R24</text>
<text x="329.1" y="178.7">+</text>
<text x="373.4" y="178">J5</text>
<text x="373.4" y="175.5">AudioJack2</text>
<text x="50.2" y="185">10n</text>
<text x="50.7" y="182.5">C1</text>
<text x="104.8" y="185">U4A</text>
<text x="182.1" y="184.5">100k</text>
<text x="182.4" y="182.5">RV4</text>
<text x="185.7" y="180.4">GND</text>
<text x="271.1" y="184.8">470nF</text>
<text x="278.1" y="184.8">or</text>
<text x="281.2" y="184.8">omit</text>
<text x="297.3" y="181.2">+</text>
<text x="297.4" y="185">R25</text>
<text x="358.4" y="185.5">GND</text>
<text x="18.4" y="192">AudioJack2</text>
<text x="26.8" y="189.5">J3</text>
<text x="103.8" y="187.6">TL074</text>
<text x="120.6" y="188.8">D3</text>
<text x="121.2" y="191.4">D</text>
<text x="297.4" y="187.6">1k</text>
<text x="48.5" y="196.4">R1</text>
<text x="62.2" y="196.4">D1</text>
<text x="71.4" y="196.4">R2</text>
<text x="79" y="193.4">+12V</text>
<text x="85.2" y="194.9">100k</text>
<text x="86.3" y="192.9">R3</text>
<text x="101.7" y="192.6">+</text>
<text x="177.5" y="193.1">GND</text>
<text x="266.1" y="197.7">BC857</text>
<text x="267.3" y="195.2">Q15</text>
<text x="292.6" y="195.2">GND</text>
<text x="321.1" y="197.2">R28</text>
<text x="48.5" y="199">100k</text>
<text x="62.2" y="199">D</text>
<text x="71.4" y="199">100k</text>
<text x="96.5" y="201.5">R4</text>
<text x="166.8" y="200.5">R12</text>
<text x="167.8" y="202.5">22k</text>
<text x="173.4" y="199.5">+12V</text>
<text x="321.1" y="199.7">100k</text>
<text x="38.6" y="206.6">GND</text>
<text x="57.7" y="207.9">GND</text>
<text x="96.5" y="204.1">10k</text>
<text x="119.4" y="206.9">LED</text>
<text x="119.4" y="204.4">D12</text>
<text x="135.9" y="204.1">C2</text>
<text x="135.9" y="206.6">1u</text>
<text x="182.1" y="206.6">100k</text>
<text x="182.4" y="204.6">RV5</text>
<text x="232.3" y="206.6">+12V</text>
<text x="240.7" y="207.9">BC847</text>
<text x="241.9" y="205.3">Q14</text>
<text x="249.6" y="207.9">100k</text>
<text x="250.1" y="205.3">R22</text>
<text x="316.2" y="207.4">GND</text>
<text x="91.9" y="212.2">GND</text>
<text x="118.1" y="213">2k2</text>
<text x="118.1" y="210.4">R80</text>
<text x="130" y="214.2">GND</text>
<text x="139.5" y="214.7">Q9</text>
<text x="167.6" y="215.5">Q10</text>
<text x="177.5" y="215.2">GND</text>
<text x="267.2" y="214.2">GND</text>
<text x="113.5" y="220.6">GND</text>
<text x="135.9" y="217.3">BC847</text>
<text x="167.6" y="218">BC847</text>
<text x="159.3" y="225.7">GND</text>
<text x="336" y="233.3">LM13700</text>
<text x="338.4" y="230.7">U7D</text>
<text x="351.1" y="232">U7B</text>
<text x="348.7" y="234.5">LM13700</text>
<text x="102.8" y="246">+12V</text>
<text x="139.6" y="248.5">+12V</text>
<text x="171.3" y="248.5">+12V</text>
<text x="248.5" y="257.4">TL074</text>
<text x="249.5" y="254.9">U4D</text>
<text x="90.2" y="261.2">100n</text>
<text x="90.2" y="258.7">C16</text>
<text x="95.5" y="259.1">LM13700</text>
<text x="97.6" y="261.5">U7E</text>
<text x="106.3" y="262.8" transform="rotate(-90 106.3 262.8)">V-</text>
<text x="106.3" y="258.3" transform="rotate(-90 106.3 258.3)">V+</text>
<text x="127" y="262.5">100n</text>
<text x="127" y="259.9">C25</text>
<text x="143.1" y="259.5" transform="rotate(-90 143.1 259.5)">V+</text>
<text x="143.5" y="259.9">U3E</text>
<text x="143.5" y="262.5">TL074</text>
<text x="158.8" y="262.5">100n</text>
<text x="158.8" y="259.9">C26</text>
<text x="174.9" y="259.5" transform="rotate(-90 174.9 259.5)">V+</text>
<text x="175.3" y="259.9">U4E</text>
<text x="175.3" y="262.5">TL074</text>
<text x="246.5" y="262.5">+</text>
<text x="143.1" y="264" transform="rotate(-90 143.1 264)">V-</text>
<text x="174.9" y="264" transform="rotate(-90 174.9 264)">V-</text>
<text x="232.9" y="266.3">GND</text>
<text x="102.8" y="273.9">-12V</text>
<text x="136" y="270.1">-12V</text>
<text x="167.8" y="270.1">-12V</text>
</g>
<g font-size="1.8" fill="#a90000">
<text x="65.5" y="22.6">T</text>
<text x="65.3" y="25.1">S</text>
<text x="101.6" y="30.6" transform="rotate(-90 101.6 30.6)">1</text>
<text x="104.3" y="32.8">2</text>
<text x="101.6" y="36.9" transform="rotate(-90 101.6 36.9)">3</text>
<text x="123.8" y="45.5">2</text>
<text x="189" y="47.7" transform="rotate(-90 189 47.7)">2</text>
<text x="200.4" y="47.7" transform="rotate(-90 200.4 47.7)">2</text>
<text x="86.9" y="53.1">1</text>
<text x="93.7" y="50.2" transform="rotate(-90 93.7 50.2)">3</text>
<text x="123.8" y="50.5">3</text>
<text x="136.5" y="48">1</text>
<text x="153" y="53.1">5</text>
<text x="153" y="48">6</text>
<text x="165.7" y="50.5">7</text>
<text x="171.4" y="50.5">1</text>
<text x="175" y="48.3" transform="rotate(-90 175 48.3)">2</text>
<text x="177.7" y="50.5">3</text>
<text x="182.2" y="50.5">1</text>
<text x="206.3" y="50.5">1</text>
<text x="290.8" y="53.1">10</text>
<text x="93.7" y="57.9" transform="rotate(-90 93.7 57.9)">2</text>
<text x="189" y="55.3" transform="rotate(-90 189 55.3)">3</text>
<text x="200.4" y="55.3" transform="rotate(-90 200.4 55.3)">3</text>
<text x="263.9" y="57.2" transform="rotate(-90 263.9 57.2)">1</text>
<text x="266.6" y="59.4">2</text>
<text x="291.4" y="58.2">9</text>
<text x="304.1" y="55.6">8</text>
<text x="263.9" y="63.6" transform="rotate(-90 263.9 63.6)">3</text>
<text x="93.7" y="67.4" transform="rotate(-90 93.7 67.4)">1</text>
<text x="96.4" y="69.6">2</text>
<text x="200.6" y="69.6">12</text>
<text x="200.6" y="67.1">16</text>
<text x="213.3" y="69.6">15</text>
<text x="213.3" y="67.1">14</text>
<text x="93.7" y="73.7" transform="rotate(-90 93.7 73.7)">3</text>
<text x="213.3" y="72.1">13</text>
<text x="237.4" y="91.2">12</text>
<text x="250.1" y="93.7">14</text>
<text x="237.4" y="96.3">13</text>
<text x="198.7" y="105.2">9</text>
<text x="211.4" y="107.7">8</text>
<text x="198.1" y="110.2">10</text>
<text x="151.1" y="161">2</text>
<text x="154.7" y="158.8" transform="rotate(-90 154.7 158.8)">3</text>
<text x="154.7" y="165.2" transform="rotate(-90 154.7 165.2)">1</text>
<text x="191.1" y="172.5">S</text>
<text x="191.2" y="169.9">T</text>
<text x="327" y="172.5">6</text>
<text x="179.6" y="179.1" transform="rotate(-90 179.6 179.1)">3</text>
<text x="295.2" y="175">4</text>
<text x="295.2" y="177.5">2</text>
<text x="307.9" y="177.5">5</text>
<text x="327" y="177.5">5</text>
<text x="339.7" y="175">7</text>
<text x="363.8" y="177.5">S</text>
<text x="363.9" y="175">T</text>
<text x="176" y="181.4">2</text>
<text x="179.6" y="185.5" transform="rotate(-90 179.6 185.5)">1</text>
<text x="295.2" y="180.1">3</text>
<text x="307.9" y="180.1">1</text>
<text x="37.4" y="191.5">S</text>
<text x="37.5" y="189">T</text>
<text x="99.6" y="191.5">3</text>
<text x="99.6" y="196.6">2</text>
<text x="112.3" y="194.1">1</text>
<text x="176" y="203.5">2</text>
<text x="179.6" y="201.2" transform="rotate(-90 179.6 201.2)">3</text>
<text x="264.7" y="200.4">2</text>
<text x="272.3" y="200.4">3</text>
<text x="179.6" y="207.6" transform="rotate(-90 179.6 207.6)">1</text>
<text x="269" y="207.7" transform="rotate(-90 269 207.7)">1</text>
<text x="145" y="212" transform="rotate(-90 145 212)">3</text>
<text x="150.9" y="214.9">1</text>
<text x="158" y="215.6">1</text>
<text x="164.8" y="212.8" transform="rotate(-90 164.8 212.8)">3</text>
<text x="239.3" y="210.6">3</text>
<text x="246.9" y="210.6">2</text>
<text x="145" y="219.7" transform="rotate(-90 145 219.7)">2</text>
<text x="164.8" y="220.4" transform="rotate(-90 164.8 220.4)">2</text>
<text x="243.6" y="217.9" transform="rotate(-90 243.6 217.9)">1</text>
<text x="336.5" y="239.8">7</text>
<text x="342.8" y="242.3">8</text>
<text x="348.6" y="241">10</text>
<text x="355.5" y="243.6">9</text>
<text x="105.2" y="254.7" transform="rotate(-90 105.2 254.7)">11</text>
<text x="142" y="255.3" transform="rotate(-90 142 255.3)">4</text>
<text x="173.7" y="255.3" transform="rotate(-90 173.7 255.3)">4</text>
<text x="243.8" y="261.4">12</text>
<text x="256.5" y="263.9">14</text>
<text x="105.2" y="265.5" transform="rotate(-90 105.2 265.5)">6</text>
<text x="142" y="267.4" transform="rotate(-90 142 267.4)">11</text>
<text x="173.7" y="267.4" transform="rotate(-90 173.7 267.4)">11</text>
<text x="243.8" y="266.4">13</text>
</g>
<g font-size=".7" fill="#006464">
<text x="208.6" y="70.3">DIODE_BIAS</text>
<text x="297.3" y="178.3">DIODE_BIAS</text>
</g>
</svg>
